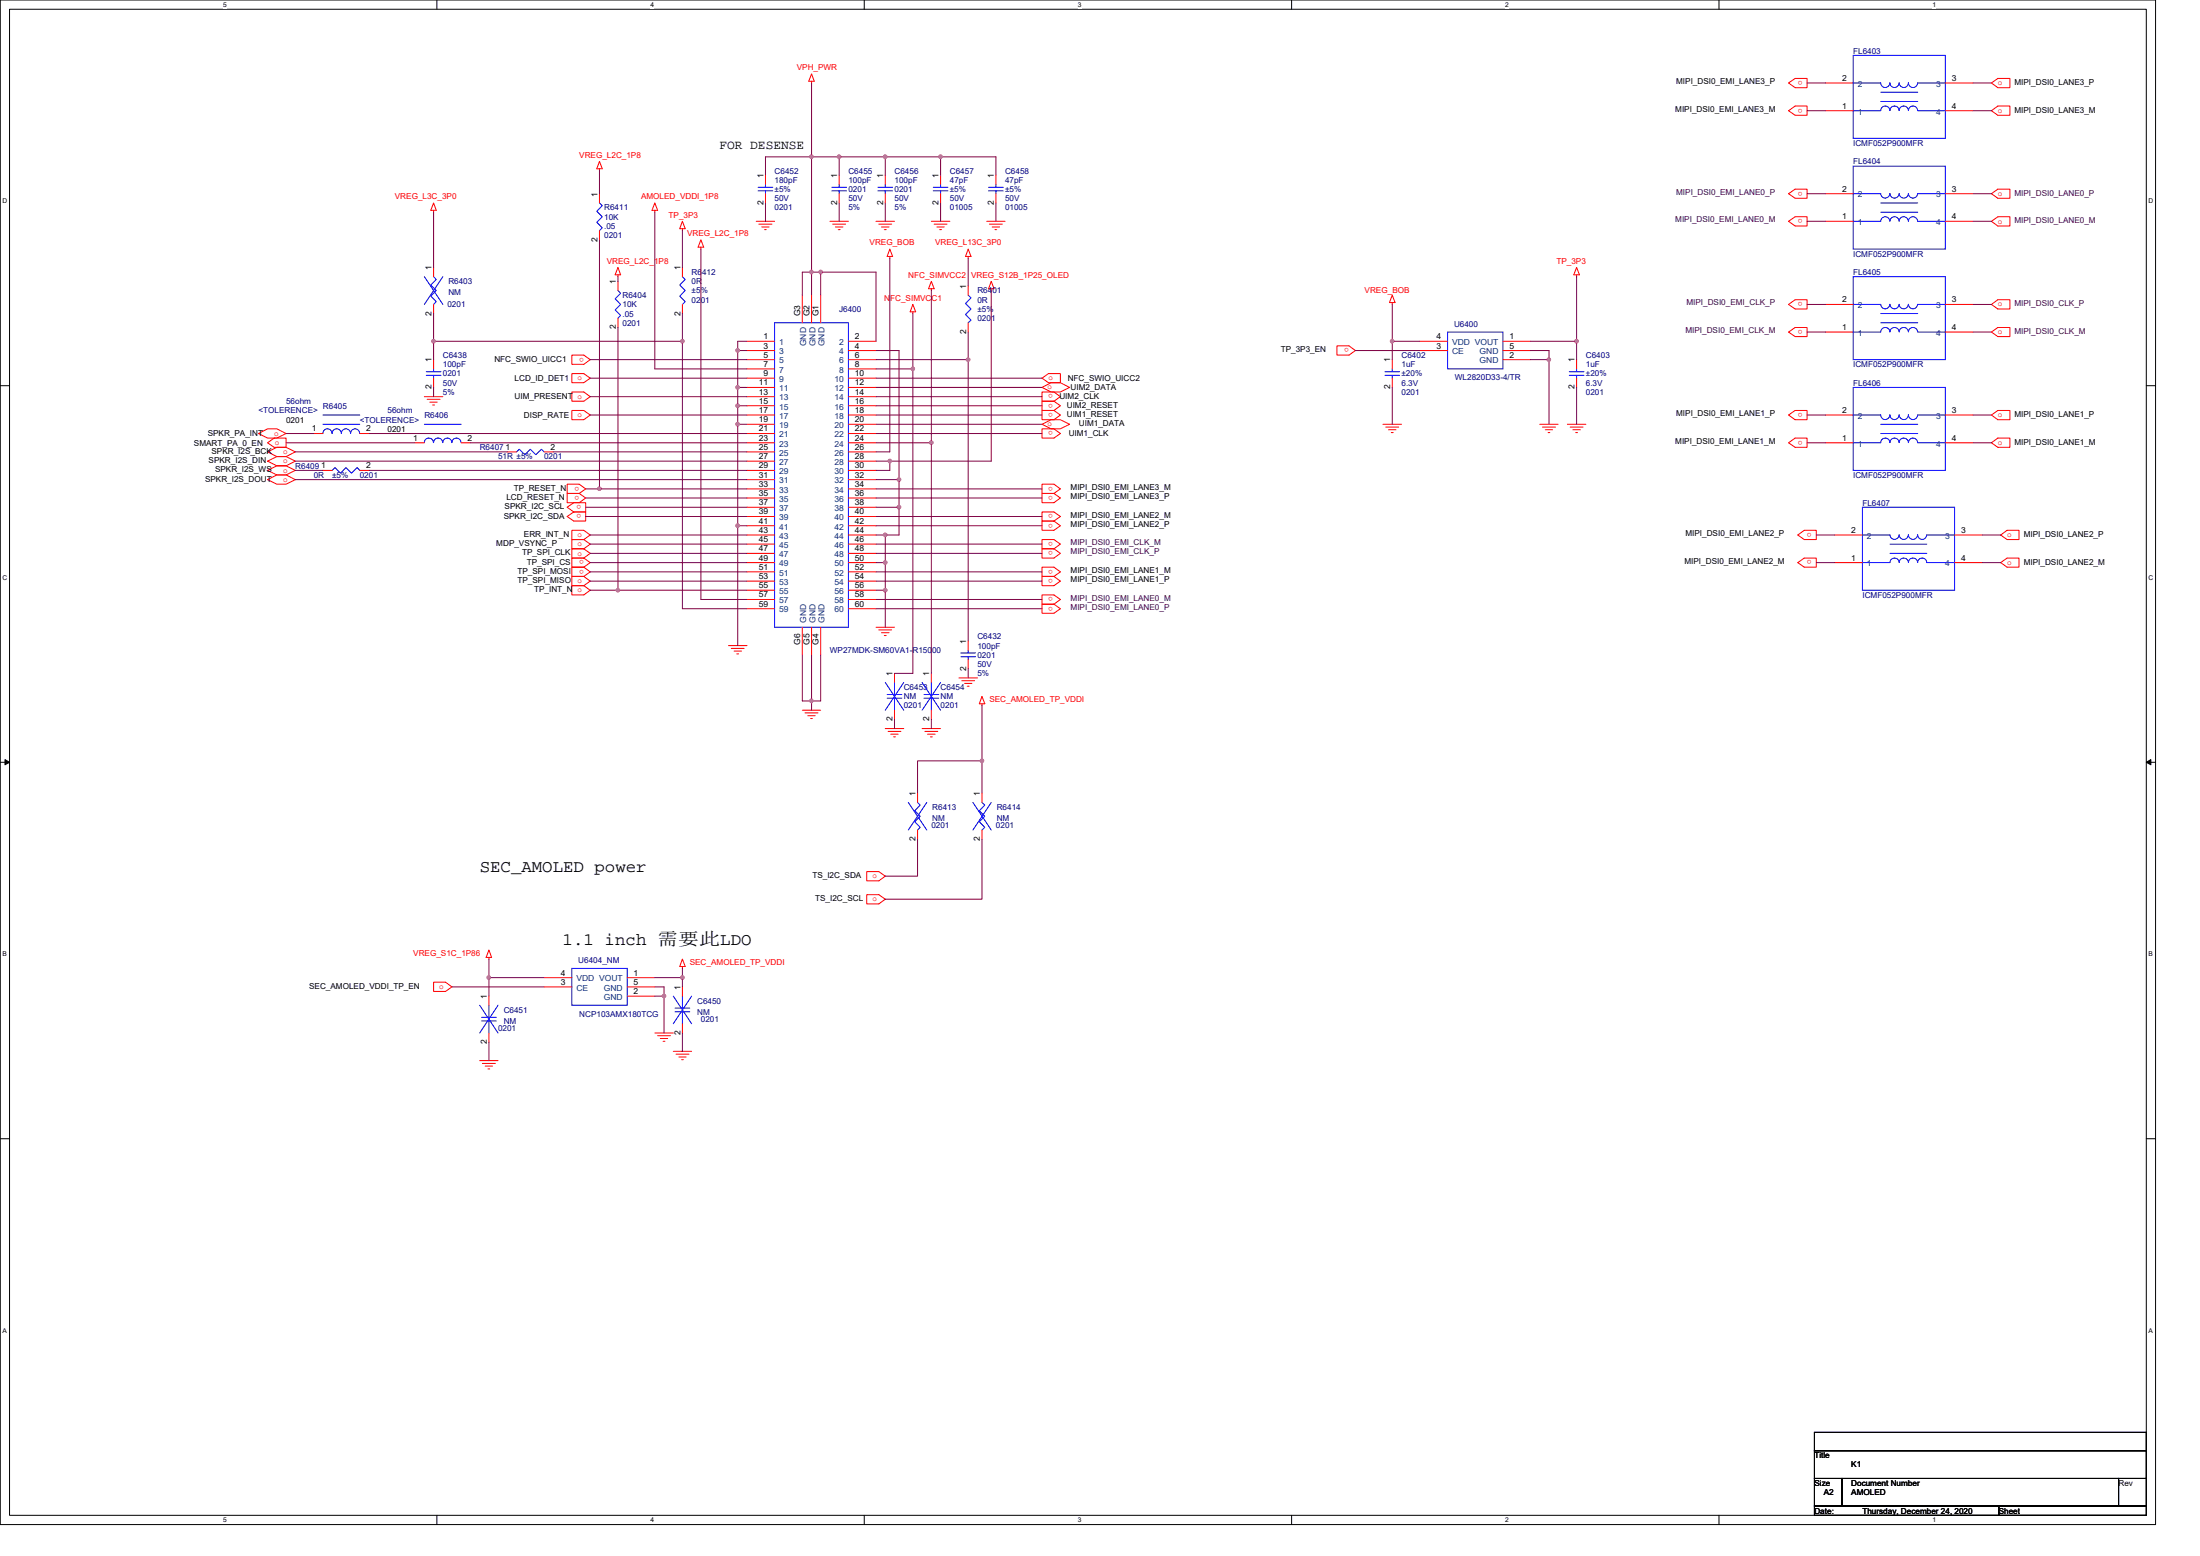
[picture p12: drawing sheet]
<svg xmlns="http://www.w3.org/2000/svg" width="297mm" height="210mm" viewBox="0 0 297 210" stroke-linecap="round" stroke-linejoin="round" font-family="sans-serif">
<path d="M0 0h291v205.7h-291zM1.3 1.2h288.5v203.3h-288.5z" fill="none" stroke="#000" stroke-width=".14"/>
<g fill="#fff">
<path d="M30.1 .1h.5v1h-.5z"/>
<path d="M30.1 204.6h.5v1h-.5z"/>
</g>
<path d="M59 0v1.2M59 204.5v1.2" fill="none" stroke="#000" stroke-width=".14"/>
<g fill="#fff">
<path d="M87.8 .1h.5v1h-.5z"/>
<path d="M87.8 204.6h.5v1h-.5z"/>
</g>
<path d="M116.7 0v1.2M116.7 204.5v1.2" fill="none" stroke="#000" stroke-width=".14"/>
<g fill="#fff">
<path d="M145.5 .1h.5v1h-.5z"/>
<path d="M145.5 204.6h.5v1h-.5z"/>
</g>
<path d="M174.4 0v1.2M174.4 204.5v1.2" fill="none" stroke="#000" stroke-width=".14"/>
<g fill="#fff">
<path d="M203.2 .1h.5v1h-.5z"/>
<path d="M203.2 204.6h.5v1h-.5z"/>
</g>
<path d="M232.1 0v1.2M232.1 204.5v1.2" fill="none" stroke="#000" stroke-width=".14"/>
<g fill="#fff">
<path d="M260.9 .1h.5v1h-.5z"/>
<path d="M260.9 204.6h.5v1h-.5z"/>
<path d="M.4 26.6h.6v1h-.6z"/>
<path d="M290.1 26.6h.6v1h-.6z"/>
<path d="M.4 77.4h.6v1h-.6z"/>
<path d="M290.1 77.4h.6v1h-.6z"/>
</g>
<path d="M0 52h1.3M289.8 52h1.2" fill="none" stroke="#000" stroke-width=".14"/>
<g fill="#fff">
<path d="M.4 128.3h.5v1h-.5z"/>
<path d="M290.1 128.3h.6v1h-.6z"/>
</g>
<path d="M0 102.9h1.3M289.8 102.9h1.2" fill="none" stroke="#000" stroke-width=".14"/>
<path d="M.7 102.5l.6 .4-.6 .3zM289.8 102.9l.6-.4v.7z" fill="#000" stroke="#000" stroke-width=".14"/>
<g fill="#fff">
<path d="M.4 179.1h.5v1h-.5z"/>
<path d="M290.1 179.1h.6v1h-.6z"/>
</g>
<path d="M0 153.7h1.3M289.8 153.7h1.2M245 199.5h3.7v3.7h-3.7zM245 193.3h44.8v2.5h-44.8zM245 195.8h44.8v3.7h-44.8zM248.7 199.5h37.3v3.7h-37.3zM286 199.5h3.8v3.7h-3.8zM245 203.2h24.9v1.3h-24.9zM269.9 203.2h19.9v1.3h-19.9z" fill="none" stroke="#000" stroke-width=".14"/>
<g fill="none" stroke="#f00" stroke-width=".14">
<path d="M109.6 11v.2M109.6 10l.3 1h-.7zM241.5 11.2l.9-.6h1.6v1.2h-1.6zM241.5 14.9l.9-.6h1.6v1.3h-1.6zM246.5 14.9h3.7M246.5 11.2h3.7M262.7 11.2h3.7M262.7 14.9h3.7M268.9 14.9l.8-.6h1.7v1.3h-1.7zM268.9 11.2l.8-.6h1.7v1.2h-1.7zM58.5 27.4l.4 1h-.7zM58.5 28.4v.2"/>
<path d="M58.5 36.1v1.2M80.9 22.8v.2M80.9 26.1v1.3M80.9 31.1v1.3M80.9 21.8l.4 1h-.7zM83.4 37.1v.2M83.4 38v1.2M83.4 36.1l.4 1h-.7zM88.4 28.4v.2M88.4 27.4l.4 1h-.8zM92.1 30.9v.2M92.1 36.1v1.2"/>
<path d="M92.1 29.9l.4 1h-.7zM94.6 32.4l.4 1h-.7zM94.6 33.4v.2M102.1 29.9h2.5M102.5 30.2h1.7M102.8 30.6h1M103.2 31h.3M103.4 23.6v1.3M103.4 26.1v1.3M108.3 39.8v3.8M109.6 39.8v3.8M110.8 39.8v3.8"/>
<path d="M112.1 29.9h2.5M112.4 30.2h1.8M112.8 30.6h1M113.2 31h.2M113.3 23.6v1.3M113.3 26.1v1.3M118.3 29.9h2.5M118.7 30.2h1.7M119 30.6h1M119.4 31h.3M119.5 23.6v1.3M119.5 26.1v1.3"/>
<path d="M120.1 34.6v.3M120.1 33.6l.4 1h-.7zM125.7 39v.2M125.7 29.9h2.5M125.7 38l.4 1h-.7zM126.1 30.2h1.8M126.5 30.6h1M126.9 31h.2M127 23.6v1.3M127 26.1v1.3M130.7 34.6v.3M130.7 38.6v1.2"/>
<path d="M130.7 33.6l.4 1h-.7zM133.2 29.9h2.5M133.6 30.2h1.7M133.8 38l.4 1h-.7zM133.8 39v.2M134 30.6h1M134.3 31h.3M134.5 23.6v1.3M134.5 26.1v1.3M188 39.8l.4 1h-.8zM212.9 37.1v.2M212.9 36.1l.4 1h-.8z"/>
<path d="M241.5 29.9l.9-.6h1.6v1.2h-1.6zM241.5 26.1l.9-.6h1.6v1.3h-1.6zM246.5 29.9h3.7M246.5 26.1h3.7M262.7 26.1h3.7M262.7 29.9h3.7M268.9 29.9l.8-.6h1.7v1.2h-1.7zM268.9 26.1l.8-.6h1.7v1.3h-1.7zM34.9 58.5l1.2-.6h1.3l1.2 .6-1.2 .6h-1.3zM36.1 59.8l.9-.7h1.6v1.3h-1.6zM42.4 58.5h1.2M48.6 58.5h1.2"/>
<path d="M56 59.8h1.3M57.3 53.5h2.5M57.7 53.9h1.7M58 54.3h1M58.4 54.7h.3M58.5 41.1v1.2M58.5 48.5v1.3M58.5 51v1.3M62.3 59.8h1.2M77.2 47.9h1.6l.9 .6-.9 .7h-1.6zM77.2 50.4h1.6l.9 .6-.9 .6h-1.6zM77.2 52.9h1.6l.9 .6-.9 .6h-1.6z"/>
<path d="M77.2 55.4h1.6l.9 .6-.9 .6h-1.6zM83.4 42.9v1.3M92.1 41.1v1.2M100.9 46.1h3.7M100.9 47.3h3.7M100.9 48.5h3.7M100.9 49.8h3.7M100.9 51h3.7M100.9 52.3h3.7M100.9 53.5h3.7M100.9 54.8h3.7M100.9 56h3.7"/>
<path d="M100.9 57.3h3.7M100.9 58.5h3.7M100.9 59.8h3.7M114.6 46.1h3.7M114.6 47.3h3.7M114.6 48.5h3.7M114.6 49.8h3.7M114.6 51h3.7M114.6 52.3h3.7M114.6 53.5h3.7M114.6 54.8h3.7M114.6 56h3.7"/>
<path d="M114.6 57.3h3.7M114.6 58.5h3.7M114.6 59.8h3.7M123.3 42.1v.2M123.3 41.1l.3 1h-.7zM130.7 43.6v1.2M140.7 52.3l1.2-.7h1.3l1.2 .7-1.2 .6h-1.3zM140.7 57.3l1.2-.7h1.3l1.2 .7-1.2 .6h-1.3zM140.7 52.9h1.6l.9 .6-.9 .6h-1.6zM140.7 55.4h1.6l.9 .6-.9 .6h-1.6zM140.7 57.9h1.6l.9 .6-.9 .6h-1.6zM140.7 51l.9-.6h1.6v1.2h-1.6z"/>
<path d="M142.3 54.1l.9 .7-.9 .6M142.3 54.1h-1.6v1.3h1.6M180.5 46.7h1.6l.9 .6-.9 .6h-1.6zM186.7 57.3h2.5M187.1 57.6h1.7M187.5 58h1M187.9 58.4h.2M188 40.8v.3M188 48.5v1.3M188 51v1.3M191.7 47.3h3.7M191.7 46.1h3.7"/>
<path d="M202.9 46.1h3.7M202.9 48.5h3.7M202.9 47.3h3.7M207.9 57.3h2.5M208.3 57.6h1.7M208.6 58h1M209 58.4h.3M211.6 57.3h2.5M212 57.6h1.7M212.4 58h1M212.7 58.4h.3M212.9 48.5v1.3"/>
<path d="M212.9 51v1.3M241.5 41.1l.9-.7h1.6v1.3h-1.6zM241.5 44.8l.9-.6h1.6v1.2h-1.6zM241.5 56l.9-.6h1.6v1.2h-1.6zM241.5 59.8l.9-.7h1.6v1.3h-1.6zM246.5 44.8h3.7M246.5 41.1h3.7M246.5 59.8h3.7M246.5 56h3.7M262.7 41.1h3.7M262.7 44.8h3.7M262.7 56h3.7"/>
<path d="M262.7 59.8h3.7M268.9 41.1l.8-.7h1.7v1.3h-1.7zM268.9 44.8l.8-.6h1.7v1.2h-1.7zM268.9 56l.8-.6h1.7v1.2h-1.7zM268.9 59.8l.8-.7h1.7v1.3h-1.7zM36.1 61l1.3-.6h1.2l1.3 .6-1.3 .6h-1.2zM36.1 62.2l1.3-.6h1.2l1.3 .6-1.3 .7h-1.2zM36.1 63.5l1.3-.6h1.2l1.3 .6-1.3 .6h-1.2zM36.1 64.7l1.3-.6h1.2l1.3 .6-1.3 .6h-1.2zM43.6 63.5h1.2M48.6 63.5h1.2M68.5 61h1.2"/>
<path d="M73.5 61h1.2M76.6 66.6h1.6l.9 .6-.9 .6h-1.6zM76.6 65.3h1.6l.9 .7-.9 .6h-1.6zM76.6 68.5l.9-.7h1.6v1.3h-1.6zM76.6 69.7l.9-.6h1.6v1.2h-1.6zM77.2 71.6h1.6l.9 .6-.9 .6h-1.6zM77.2 79h1.6l.9 .7-.9 .6h-1.6zM78.8 72.8h-1.6v1.3h1.6M78.8 74.1h-1.6v1.2h1.6M78.8 75.3h-1.6v1.2h1.6M78.8 76.5h-1.6v1.3h1.6M78.8 77.8h-1.6v1.2h1.6"/>
<path d="M78.8 72.8l.9 .6-.9 .7M78.8 74.1l.9 .6-.9 .6M78.8 75.3l.9 .6-.9 .6M78.8 76.5l.9 .7-.9 .6M78.8 77.8l.9 .6-.9 .6M100.9 61h3.7M100.9 62.2h3.7M100.9 63.5h3.7M100.9 64.7h3.7M100.9 66h3.7M100.9 67.2h3.7M100.9 68.5h3.7"/>
<path d="M100.9 69.7h3.7M100.9 71h3.7M100.9 72.2h3.7M100.9 73.4h3.7M100.9 74.7h3.7M100.9 75.9h3.7M100.9 77.2h3.7M100.9 78.4h3.7M100.9 79.7h3.7M114.6 61h3.7M114.6 62.2h3.7M114.6 63.5h3.7"/>
<path d="M114.6 64.7h3.7M114.6 66h3.7M114.6 67.2h3.7M114.6 68.5h3.7M114.6 69.7h3.7M114.6 71h3.7M114.6 72.2h3.7M114.6 73.4h3.7M114.6 74.7h3.7M114.6 75.9h3.7M114.6 77.2h3.7M114.6 78.4h3.7"/>
<path d="M114.6 79.7h3.7M140.7 66.6h1.6l.9 .6-.9 .6h-1.6zM140.7 65.3h1.6l.9 .7-.9 .6h-1.6zM140.7 74.1h1.6l.9 .6-.9 .6h-1.6zM140.7 72.8h1.6l.9 .6-.9 .7h-1.6zM140.7 77.8h1.6l.9 .6-.9 .6h-1.6zM140.7 76.5h1.6l.9 .7-.9 .6h-1.6zM140.7 70.3h1.6l.9 .7-.9 .6h-1.6zM140.7 69.1h1.6l.9 .6-.9 .6h-1.6zM242.7 75.9l.9-.6h1.6v1.2h-1.6zM242.7 72.2l.9-.6h1.6v1.2h-1.6zM247.7 75.9h3.8"/>
<path d="M247.7 72.2h3.8M263.9 72.2h3.7M263.9 75.9h3.7M270.1 75.9l.9-.6h1.6v1.2h-1.6zM270.1 72.2l.9-.6h1.6v1.2h-1.6zM98.4 87.1h2.5M98.7 87.5h1.8M99.1 87.9h1M99.5 88.2h.2M100.9 80.9h3.7M100.9 82.1h3.7M108.3 95.8h2.5"/>
<path d="M108.3 84.6v3.8M108.7 96.2h1.7M109.1 96.6h1M109.4 97h.3M109.6 84.6v3.8M110.8 84.6v3.8M114.6 80.9h3.7M114.6 82.1h3.7M118.3 84.6h2.5M118.7 85h1.7M119 85.4h1M119.4 85.8h.3"/>
<path d="M119.5 98.3h2.5M119.9 98.7h1.7M120.3 99.1h1M120.6 99.4h.3M120.8 90.9v1.2M120.8 95.8v1.3M124.5 98.3h2.5M124.9 98.7h1.7M125.2 99.1h1.1M125.6 99.4h.3M125.7 90.9v1.2M125.7 95.8v1.3"/>
<path d="M129.5 91.5h2.5M129.9 91.9h1.7M130.2 92.2h1M130.6 92.6h.2M130.7 86.5v1.3M130.7 89v1.2M132.6 95v.2M132.6 94l.4 1h-.8zM140.7 81.5h1.6l.9 .6-.9 .7h-1.6zM140.7 80.3h1.6l.9 .6-.9 .6h-1.6zM117 117.6h1.7l.8 .6-.8 .7h-1.7zM123.9 107v1.3"/>
<path d="M123.9 112v1.3M132.6 107v1.3M132.6 112v1.3M58.5 132.5h1.7l.8 .7-.8 .6h-1.7zM66 129.2v.2M66 134.4v1.3M66 139.4v1.3M66 128.2l.4 1h-.8zM73.5 133.2h3.7M73.5 131.9h3.7M84.7 131.9h3.7M84.7 134.4h3.7"/>
<path d="M84.7 133.2h3.7M88.4 139.4h2.5M88.8 139.8h1.7M92.1 130.4v.3M92.1 133.2v1.2M92.1 138.2v1.2M92.1 129.4l.4 1h-.7zM117 120.7h1.7l.8 .6-.8 .7h-1.7zM64.8 143.1h2.4M65.1 143.5h1.8M65.5 143.9h1M65.9 144.3h.2"/>
<path d="M89.2 140.1h.9M89.5 140.5h.3M90.9 141.9h2.5M91.3 142.3h1.7M91.6 142.6h1M92 143h.3"/>
</g>
<g fill="none" stroke="#00f" stroke-width=".14">
<path d="M250.2 11.2h3.7M250.2 14.9h3.7M250.2 7.5h12.5v11.2h-12.5zM253.9 12.4h5M253.9 13.7h5M255.2 14.9a.61 .61 0 0 0-.7-.6 .61 .61 0 0 0-.6 .6M255.2 11.2a.61 .61 0 0 1-.7 .6 .61 .61 0 0 1-.6-.6M256.4 14.9a.61 .61 0 0 0-.6-.6 .61 .61 0 0 0-.6 .6M256.4 11.2a.61 .61 0 0 1-.6 .6 .61 .61 0 0 1-.6-.6M256.4 11.2a.61 .61 0 0 0 .6 .6 .61 .61 0 0 0 .7-.6M257.7 14.9a.61 .61 0 0 0-.7-.6 .61 .61 0 0 0-.6 .6M258.9 14.9a.61 .61 0 0 0-.6-.6 .61 .61 0 0 0-.6 .6"/>
<path d="M258.9 11.2a.61 .61 0 0 1-.6 .6 .61 .61 0 0 1-.6-.6M258.9 11.2h3.8M258.9 14.9h3.8M57.3 37.3l2.5 3.8M58.5 37.3l.4 .4-.7 .8 .7 .7-.7 .8 .7 .7-.4 .4M59.8 37.3l-2.5 3.8M80.9 27.4l.4 .3-.7 .8 .7 .8-.7 .7 .7 .8-.4 .3M83.4 39.2l.4 .4-.7 .7 .7 .8-.7 .7 .7 .8-.4 .3M92.1 37.3l.4 .4-.7 .8 .7 .7-.7 .8 .7 .7-.4 .4M102.4 25.3h1.9M102.4 25.8h1.9M103.4 24.9v.4"/>
<path d="M103.4 25.8v.3M112.3 25.3h2M112.3 25.8h2M113.3 24.9v.4M113.3 25.8v.3M118.5 25.3h2M118.5 25.8h2M119.5 24.9v.4M119.5 25.8v.3M126 25.3h2M126 25.8h2M127 24.9v.4"/>
<path d="M127 25.8v.3M130.7 39.8l.4 .4-.7 .8 .7 .7-.7 .7 .7 .8-.4 .4M133.5 25.3h2M133.5 25.8h2M134.5 24.9v.4M134.5 25.8v.3M250.2 29.9h3.7M250.2 22.4h12.5v11.2h-12.5zM250.2 37.3h12.5v11.2h-12.5zM253.9 27.4h5M253.9 28.6h5M253.9 29.8a.61 .61 0 0 1 .6-.5 .61 .61 0 0 1 .7 .5"/>
<path d="M255.2 26.1a.61 .61 0 0 1-.7 .6 .61 .61 0 0 1-.6-.6h-3.7M255.2 29.8a.61 .61 0 0 1 .6-.5 .61 .61 0 0 1 .6 .5M256.4 26.1a.61 .61 0 0 1-.6 .6 .61 .61 0 0 1-.6-.6M256.4 29.8a.61 .61 0 0 1 .6-.5 .61 .61 0 0 1 .7 .5M256.4 26.1a.61 .61 0 0 0 .6 .6 .61 .61 0 0 0 .7-.6M257.7 29.8a.61 .61 0 0 1 .6-.5 .61 .61 0 0 1 .6 .5M258.9 26.1a.61 .61 0 0 1-.6 .6 .61 .61 0 0 1-.6-.6M258.9 26.1h3.8M258.9 29.9h3.8M43.6 58.5a.61 .61 0 0 1 .6-.6 .61 .61 0 0 1 .6 .6M43.6 57.3h5M43.6 56h5"/>
<path d="M44.8 58.5a.61 .61 0 0 1 .7-.6 .61 .61 0 0 1 .6 .6M46.1 58.5a.61 .61 0 0 1 .6-.6 .61 .61 0 0 1 .6 .6M47.3 58.5a.6 .6 0 0 1 .6-.6 .6 .6 0 0 1 .7 .6M57.3 58.5h5M57.3 57.3h5M57.3 59.7a.61 .61 0 0 1 .6-.6 .61 .61 0 0 1 .6 .6 .62 .62 0 0 1 .6-.6 .62 .62 0 0 1 .7 .6 .61 .61 0 0 1 .6-.6 .61 .61 0 0 1 .6 .6M57.5 50.2h2M57.5 50.7h2M58.5 49.8v.4M58.5 50.7v.3M61 59.7a.61 .61 0 0 1 .6-.6 .61 .61 0 0 1 .6 .6M104.6 43.6h10v41h-10z"/>
<path d="M187 50.2h2M187 50.7h2M188 49.8v.4M188 50.7v.3M195.4 44.8h7.5v5h-7.5zM211.9 50.2h2M211.9 50.7h2M212.9 49.8v.4M212.9 50.7v.3M250.2 44.8h3.7M250.2 52.3h12.5v11.2h-12.5zM253.9 42.3h5"/>
<path d="M253.9 43.6h5M253.9 57.3h5M253.9 58.5h5M253.9 44.8a.61 .61 0 0 1 .6-.6 .61 .61 0 0 1 .7 .6M255.2 59.7a.61 .61 0 0 0-.7-.6 .61 .61 0 0 0-.6 .6l-3.7 .1M255.2 41.1a.61 .61 0 0 1-.7 .6 .61 .61 0 0 1-.6-.6h-3.7M255.2 56a.61 .61 0 0 1-.7 .6 .61 .61 0 0 1-.6-.6h-3.7M255.2 44.8a.61 .61 0 0 1 .6-.6 .61 .61 0 0 1 .6 .6M255.2 59.7a.61 .61 0 0 1 .6-.6 .61 .61 0 0 1 .6 .6M255.2 56a.61 .61 0 0 0 .6 .6 .61 .61 0 0 0 .6-.6M256.4 41.1a.61 .61 0 0 1-.6 .6 .61 .61 0 0 1-.6-.6M256.4 44.8a.61 .61 0 0 1 .6-.6 .61 .61 0 0 1 .7 .6"/>
<path d="M256.4 59.7a.61 .61 0 0 1 .6-.6 .61 .61 0 0 1 .7 .6M256.4 41.1a.61 .61 0 0 0 .6 .6 .61 .61 0 0 0 .7-.6M256.4 56a.61 .61 0 0 0 .6 .6 .61 .61 0 0 0 .7-.6M257.7 44.8a.61 .61 0 0 1 .6-.6 .61 .61 0 0 1 .6 .6M257.7 59.7a.61 .61 0 0 1 .6-.6 .61 .61 0 0 1 .6 .6M257.7 56a.61 .61 0 0 0 .6 .6 .61 .61 0 0 0 .6-.6M258.9 41.1a.61 .61 0 0 1-.6 .6 .61 .61 0 0 1-.6-.6M258.9 41.1h3.8M258.9 44.8h3.8M258.9 56h3.8M258.9 59.8h3.8M44.8 63.5l.4-.4 .8 .8 .7-.8 .8 .8 .7-.8 .4 .4"/>
<path d="M69.7 61l.4-.4 .8 .8 .7-.8 .7 .8 .8-.8 .4 .4M251.5 72.2h3.7M251.5 68.5h12.4v11.2h-12.4zM255.2 73.4h5M255.2 74.7h5M256.4 75.9a.61 .61 0 0 0-.6-.6 .61 .61 0 0 0-.6 .6h-3.7M256.4 72.2a.61 .61 0 0 1-.6 .6 .61 .61 0 0 1-.6-.6M256.4 75.9a.61 .61 0 0 1 .6-.6 .61 .61 0 0 1 .7 .6M257.7 72.2a.61 .61 0 0 1-.7 .6 .61 .61 0 0 1-.6-.6M257.7 75.9a.61 .61 0 0 1 .6-.6 .61 .61 0 0 1 .6 .6M257.7 72.2a.61 .61 0 0 0 .6 .6 .61 .61 0 0 0 .6-.6M258.9 75.9a.6 .6 0 0 1 .6-.6 .6 .6 0 0 1 .6 .6h3.8"/>
<path d="M260.1 72.2a.6 .6 0 0 1-.6 .6 .6 .6 0 0 1-.6-.6M260.2 72.2h3.7M119.5 92.1l2.5 3.7M119.8 93.7h2M119.8 94.2h2M120.8 92.1v1.6M120.8 94.2v1.6M122 92.1l-2.5 3.7M124.5 92.1l2.5 3.7M124.8 93.7h1.9M124.8 94.2h1.9M125.7 92.1v1.6"/>
<path d="M125.7 94.2v1.6M127 92.1l-2.5 3.7M129.7 88.1h2M129.7 88.6h2M130.7 87.8v.3M130.7 88.6v.4M122.6 108.3l2.5 3.7M123.9 108.3l.3 .3-.7 .8 .7 .8-.7 .7 .7 .8-.3 .3M125.1 108.3l-2.5 3.7M131.4 108.3l2.4 3.7M132.6 108.3l.4 .3-.8 .8 .8 .8-.8 .7 .8 .8-.4 .3M133.8 108.3l-2.4 3.7"/>
<path d="M64.8 135.7l2.4 3.7M65 137.3h2M65 137.8h2M66 135.7v1.6M66 137.8v1.6M67.2 135.7l-2.4 3.7M77.2 130.7h7.5v5h-7.5zM90.9 134.4l2.5 3.8M91.1 136h2M91.1 136.5h2M92.1 134.4v1.6M92.1 136.5v1.7"/>
<path d="M93.4 134.4l-2.5 3.8"/>
</g>
<g fill="none" stroke="#800040" stroke-width=".14">
<path d="M109.6 11.2v10h-6.2v2.4M244 14.9h2.5M244 11.2h2.5M266.4 14.9h2.5M266.4 11.2h2.5M58.5 28.6v7.5M80.9 23v3.1M80.9 32.4v33.6M83.4 37.3v.7M88.4 28.6v21.2h12.5M92.1 31.1v5M94.6 33.6v47.3h6.3"/>
<path d="M103.4 27.4v2.5M109.6 36.7h-1.3v3.1M109.6 36.7v3.1M109.6 36.7h1.2M110.8 36.7h7.5v9.4M110.8 36.7v3.1M113.3 21.2v2.4M113.3 27.4v2.5M113.3 21.2h-3.7v15.5M113.3 21.2h6.2M119.5 21.2v2.4M119.5 21.2h7.5"/>
<path d="M119.5 27.4v2.5M120.1 34.9v26.1h-1.8M125.7 39.2v20.6M127 21.2h7.5v2.4M127 21.2v2.4M127 27.4v2.5M130.7 34.9v3.7M133.8 39.2v23h-13.7M134.5 27.4v2.5M212.9 37.3v8.8M244 26.1h2.5M244 29.9h2.5"/>
<path d="M266.4 26.1h2.5M266.4 29.9h2.5M38.6 59.8h17.4M38.6 58.5h3.8M49.8 58.5h51.1M58.5 46.1h33.6M58.5 42.3v3.8M58.5 46.1v2.4M58.5 52.3v1.2M63.5 59.8h37.4M79.7 48.5h21.2M79.7 51h21.2"/>
<path d="M79.7 53.5h21.2M79.7 56h21.2M83.4 44.2v35.5M92.1 42.3v39.8h8.8M99.6 47.3h1.3M99.6 52.3h1.3M99.6 54.8h1.3M99.6 57.3h1.3M99.6 47.3v5M99.6 52.3v2.5M99.6 54.8v2.5M99.6 57.3v13.7"/>
<path d="M100.9 46.1h-1.3v1.2M118.3 59.8h7.4M118.3 48.5h12.4M118.3 49.8h5M118.3 47.3h3.1v17.4M118.3 51h22.4M118.3 52.3h22.4M118.3 53.5h22.4M118.3 54.8h22.4M118.3 56h22.4M118.3 57.3h22.4M118.3 58.5h22.4"/>
<path d="M123.3 42.3v7.5M123.3 49.8v41.1h-2.5M125.7 59.8v31.1M130.7 44.8v3.7M130.7 48.5v38M183 47.3h8.7M188 46.1h3.7M188 46.1v2.4M188 41.1v5M188 52.3v5M206.6 46.1h6.3M206.6 47.3h2.5v1.2"/>
<path d="M206.6 48.5h2.5M209.1 48.5v8.8M212.9 52.3v5M212.9 46.1v2.4M244 59.8h2.5M244 56h2.5M244 41.1h2.5M244 44.8h2.5M266.4 59.8h2.5M266.4 56h2.5M266.4 44.8h2.5M266.4 41.1h2.5"/>
<path d="M39.9 62.2h61M39.9 64.7h61M39.9 61h28.6M39.9 63.5h3.7M49.8 63.5h51.1M74.7 61h26.2M79.1 68.5h21.8M79.1 69.7h21.8M79.1 67.2h21.8M79.1 66h1.8M79.7 79.7h3.7M79.7 72.2h21.2"/>
<path d="M79.7 73.4h21.2M79.7 74.7h21.2M79.7 75.9h21.2M79.7 77.2h21.2M79.7 78.4h21.2M80.9 66h20M83.4 79.7h17.5M99.6 71h1.3M99.6 71v16.1M118.3 62.2h1.8M118.3 64.7h3.1M118.3 68.5h3.1"/>
<path d="M118.3 66h22.4M118.3 67.2h22.4M118.3 69.7h22.4M118.3 71h22.4M118.3 73.4h22.4M118.3 74.7h22.4M118.3 77.2h22.4M118.3 78.4h22.4M118.3 72.2h1.2M118.3 75.9h1.2M118.3 79.7h1.2M119.5 72.2v3.7"/>
<path d="M119.5 75.9v3.8M119.5 79.7v4.9M120.1 62.2v1.3h-1.8M121.4 64.7v3.8M121.4 68.5v3.7h-1.9M245.2 72.2h2.5M245.2 75.9h2.5M267.6 72.2h2.5M267.6 75.9h2.5M108.3 88.4v6.2h1.3M109.6 88.4v6.2M109.6 94.6v1.2"/>
<path d="M110.8 88.4v6.2h-1.2M118.3 80.9h22.4M118.3 82.1h22.4M120.8 97.1v1.2M125.7 97.1v1.2M130.7 90.2v1.3M132.6 95.2v7.5h-8.7v4.3M123.9 113.3v4.9h-4.4M132.6 102.7v4.3M132.6 113.3v8h-13.1M61 133.2h12.5M66 129.4v2.5"/>
<path d="M66 131.9v2.5M66 131.9h7.5M88.4 131.9h3.7M88.4 133.2h1.3v1.2M88.4 134.4h1.3M89.7 134.4v5M92.1 130.7v1.2M92.1 131.9v1.3M92.1 139.4v2.5M66 140.7v2.4"/>
</g>
<g fill="#f0f" stroke="#f0f" stroke-width=".14">
<circle cx="209.1" cy="48.5" r=".23"/>
<circle cx="212.9" cy="46" r=".24"/>
<circle cx="188" cy="46" r=".24"/>
<circle cx="66" cy="131.9" r=".24"/>
<circle cx="92.1" cy="131.9" r=".24"/>
<circle cx="89.7" cy="134.4" r=".24"/>
<circle cx="110.8" cy="36.7" r=".24"/>
<circle cx="109.6" cy="36.7" r=".24"/>
<circle cx="125.7" cy="59.7" r=".24"/>
<circle cx="99.6" cy="47.3" r=".24"/>
<circle cx="121.4" cy="64.7" r=".24"/>
<circle cx="99.6" cy="54.8" r=".24"/>
<circle cx="99.6" cy="52.3" r=".24"/>
<circle cx="99.6" cy="57.2" r=".24"/>
<circle cx="121.4" cy="68.4" r=".24"/>
<circle cx="119.5" cy="72.2" r=".24"/>
<circle cx="119.5" cy="79.7" r=".24"/>
<circle cx="119.5" cy="75.9" r=".24"/>
<circle cx="109.6" cy="94.6" r=".24"/>
<circle cx="92.1" cy="46" r=".24"/>
<circle cx="58.5" cy="46" r=".24"/>
<circle cx="83.4" cy="79.7" r=".24"/>
<circle cx="80.9" cy="66" r=".24"/>
<circle cx="130.7" cy="48.5" r=".24"/>
<circle cx="132.6" cy="102.7" r=".24"/>
<circle cx="99.6" cy="70.9" r=".24"/>
<circle cx="120.1" cy="62.2" r=".24"/>
<circle cx="123.2" cy="49.8" r=".24"/>
<circle cx="109.6" cy="21.2" r=".24"/>
<circle cx="113.3" cy="21.2" r=".24"/>
<circle cx="119.5" cy="21.2" r=".24"/>
<circle cx="127" cy="21.2" r=".24"/>
</g>
<g font-size="2.3">
<text x="64.8" y="117.6">SEC_AMOLED power</text>
<text x="76" y="127.6">1.1 inch 需要此LDO</text>
</g>
<text font-size="1.7" x="97.1" y="20">FOR DESENSE</text>
<g font-size="1.1" fill="#f00">
<text x="107.6" y="9.5">VPH_PWR</text>
<text x="243.4" y="10.9" transform="rotate(180 243.4 10.9)">o</text>
<text x="269.7" y="11.5">o</text>
<text x="243.4" y="14.6" transform="rotate(180 243.4 14.6)">o</text>
<text x="269.7" y="15.2">o</text>
<text x="78.2" y="21.3">VREG_L2C_1P8</text>
<text x="53.3" y="26.9">VREG_L3C_3P0</text>
<text x="86.5" y="26.9">AMOLED_VDDI_1P8</text>
<text x="90.3" y="29.4">TP_3P3</text>
<text x="243.4" y="29.6" transform="rotate(180 243.4 29.6)">o</text>
<text x="243.4" y="25.8" transform="rotate(180 243.4 25.8)">o</text>
<text x="269.7" y="26.4">o</text>
<text x="81.9" y="35.6">VREG_L2C_1P8</text>
<text x="92.8" y="31.9">VREG_L2C_1P8</text>
<text x="117.4" y="33.1">VREG_BOB</text>
<text x="126.3" y="33.1">VREG_L13C_3P0</text>
<text x="210.1" y="35.6">TP_3P3</text>
<text x="269.7" y="30.2">o</text>
<text x="119.4" y="40.6">NFC_SIMVCC1</text>
<text x="122.6" y="37.5">NFC_SIMVCC2</text>
<text x="131.1" y="37.5">VREG_S12B_1P25_OLED</text>
<text x="184.3" y="39.6">VREG_BOB</text>
<text x="243.4" y="40.8" transform="rotate(180 243.4 40.8)">o</text>
<text x="269.7" y="41.4">o</text>
<text x="182.1" y="47" transform="rotate(180 182.1 47)">o</text>
<text x="243.4" y="44.5" transform="rotate(180 243.4 44.5)">o</text>
<text x="269.7" y="45.1">o</text>
<text x="78" y="51.3">o</text>
<text x="78.8" y="48.3" transform="rotate(180 78.8 48.3)">o</text>
<text x="141.4" y="52.6">o</text>
<text x="141.6" y="51.3">o</text>
<text x="142.2" y="53.2" transform="rotate(180 142.2 53.2)">o</text>
<text x="37" y="58.8">o</text>
<text x="78" y="56.3">o</text>
<text x="141.4" y="57.6">o</text>
<text x="142.2" y="54.5" transform="rotate(180 142.2 54.5)">o</text>
<text x="142.2" y="55.7" transform="rotate(180 142.2 55.7)">o</text>
<text x="142.2" y="58.2" transform="rotate(180 142.2 58.2)">o</text>
<text x="243.4" y="55.7" transform="rotate(180 243.4 55.7)">o</text>
<text x="243.4" y="59.5" transform="rotate(180 243.4 59.5)">o</text>
<text x="269.7" y="56.3">o</text>
<text x="37.1" y="60">o</text>
<text x="38.2" y="61.3">o</text>
<text x="38.2" y="62.5">o</text>
<text x="38.2" y="63.8">o</text>
<text x="38.2" y="65">o</text>
<text x="78.2" y="65.7" transform="rotate(180 78.2 65.7)">o</text>
<text x="142.2" y="65.7" transform="rotate(180 142.2 65.7)">o</text>
<text x="269.7" y="60">o</text>
<text x="78.2" y="66.9" transform="rotate(180 78.2 66.9)">o</text>
<text x="78.5" y="68.2" transform="rotate(180 78.5 68.2)">o</text>
<text x="78.5" y="69.4" transform="rotate(180 78.5 69.4)">o</text>
<text x="142.2" y="66.9" transform="rotate(180 142.2 66.9)">o</text>
<text x="142.2" y="70.7" transform="rotate(180 142.2 70.7)">o</text>
<text x="142.2" y="69.4" transform="rotate(180 142.2 69.4)">o</text>
<text x="244.6" y="71.9" transform="rotate(180 244.6 71.9)">o</text>
<text x="78" y="72.5">o</text>
<text x="78" y="73.7">o</text>
<text x="78" y="75">o</text>
<text x="78.8" y="75.6" transform="rotate(180 78.8 75.6)">o</text>
<text x="78.8" y="76.9" transform="rotate(180 78.8 76.9)">o</text>
<text x="142.2" y="74.4" transform="rotate(180 142.2 74.4)">o</text>
<text x="142.2" y="73.2" transform="rotate(180 142.2 73.2)">o</text>
<text x="142.2" y="76.9" transform="rotate(180 142.2 76.9)">o</text>
<text x="244.6" y="75.6" transform="rotate(180 244.6 75.6)">o</text>
<text x="271" y="76.2">o</text>
<text x="271" y="72.5">o</text>
<text x="78" y="78.7">o</text>
<text x="142.2" y="81.9" transform="rotate(180 142.2 81.9)">o</text>
<text x="142.2" y="80.6" transform="rotate(180 142.2 80.6)">o</text>
<text x="142.2" y="78.1" transform="rotate(180 142.2 78.1)">o</text>
<text x="133.6" y="94.7">SEC_AMOLED_TP_VDDI</text>
<text x="117.8" y="118.5">o</text>
<text x="117.8" y="121.6">o</text>
<text x="55.8" y="129">VREG_S1C_1P86</text>
<text x="93.1" y="130.2">SEC_AMOLED_TP_VDDI</text>
<text x="59.3" y="133.5">o</text>
</g>
<g font-size="1.1">
<text x="226.3" y="11.3">MIPI_DSI0_EMI_LANE3_P</text>
<text x="248.7" y="10.9">2</text>
<text x="263.5" y="10.9">3</text>
<text x="272" y="11.5">MIPI_DSI0_LANE3_P</text>
<text x="226.2" y="15.1">MIPI_DSI0_EMI_LANE3_M</text>
<text x="248.7" y="14.7">1</text>
<text x="263.5" y="14.7">4</text>
<text x="272" y="15.2">MIPI_DSI0_LANE3_M</text>
<text x="80.7" y="26.5" transform="rotate(-90 80.7 26.5)">1</text>
<text x="103.1" y="27.6" transform="rotate(-90 103.1 27.6)">2</text>
<text x="103.1" y="24" transform="rotate(-90 103.1 24)">1</text>
<text x="113" y="27.6" transform="rotate(-90 113 27.6)">2</text>
<text x="113" y="24" transform="rotate(-90 113 24)">1</text>
<text x="119.2" y="27.6" transform="rotate(-90 119.2 27.6)">2</text>
<text x="119.2" y="24" transform="rotate(-90 119.2 24)">1</text>
<text x="126.7" y="27.6" transform="rotate(-90 126.7 27.6)">2</text>
<text x="126.7" y="24" transform="rotate(-90 126.7 24)">1</text>
<text x="134.2" y="27.6" transform="rotate(-90 134.2 27.6)">2</text>
<text x="134.2" y="24" transform="rotate(-90 134.2 24)">1</text>
<text x="248.7" y="29.6">1</text>
<text x="248.7" y="25.9">2</text>
<text x="263.5" y="25.9">3</text>
<text x="263.5" y="29.6">4</text>
<text x="80.7" y="32.6" transform="rotate(-90 80.7 32.6)">2</text>
<text x="58.3" y="36.5" transform="rotate(-90 58.3 36.5)">1</text>
<text x="83.2" y="38.3" transform="rotate(-90 83.2 38.3)">1</text>
<text x="91.9" y="36.5" transform="rotate(-90 91.9 36.5)">1</text>
<text x="130.4" y="39" transform="rotate(-90 130.4 39)">1</text>
<text x="248.7" y="40.8">2</text>
<text x="263.5" y="40.8">3</text>
<text x="58.3" y="42.6" transform="rotate(-90 58.3 42.6)">2</text>
<text x="83.2" y="44.5" transform="rotate(-90 83.2 44.5)">2</text>
<text x="91.9" y="42.6" transform="rotate(-90 91.9 42.6)">2</text>
<text x="103.1" y="45.8">1</text>
<text x="103.1" y="47">3</text>
<text x="108.1" y="42.7" transform="rotate(-90 108.1 42.7)">G3</text>
<text x="109.3" y="42.7" transform="rotate(-90 109.3 42.7)">G2</text>
<text x="110.5" y="42.7" transform="rotate(-90 110.5 42.7)">G1</text>
<text x="115.4" y="45.8">2</text>
<text x="115.4" y="47">4</text>
<text x="130.4" y="45.1" transform="rotate(-90 130.4 45.1)">2</text>
<text x="172.9" y="47.6">TP_3P3_EN</text>
<text x="193.9" y="47">3</text>
<text x="193.9" y="45.8">4</text>
<text x="203.8" y="45.8">1</text>
<text x="203.8" y="47">5</text>
<text x="248.7" y="44.5">1</text>
<text x="263.5" y="44.5">4</text>
<text x="58.3" y="52.5" transform="rotate(-90 58.3 52.5)">2</text>
<text x="58.3" y="48.9" transform="rotate(-90 58.3 48.9)">1</text>
<text x="66.8" y="48.8">NFC_SWIO_UICC1</text>
<text x="69.5" y="51.4">LCD_ID_DET1</text>
<text x="69.5" y="53.9">UIM_PRESENT o</text>
<text x="102.4" y="52">11</text>
<text x="102.4" y="53.3">13</text>
<text x="103.1" y="48.3">5</text>
<text x="103.1" y="49.5">7</text>
<text x="103.1" y="50.8">9</text>
<text x="115.4" y="48.3">6</text>
<text x="115.4" y="49.5">8</text>
<text x="115.4" y="50.8">10</text>
<text x="115.4" y="52">12</text>
<text x="115.4" y="53.3">14</text>
<text x="143" y="53.8">UIM2_CLK</text>
<text x="144.2" y="51.4">NFC_SWIO_UICC2</text>
<text x="144.5" y="52.7">UIM2_DATA</text>
<text x="187.7" y="52.5" transform="rotate(-90 187.7 52.5)">2</text>
<text x="187.7" y="48.9" transform="rotate(-90 187.7 48.9)">1</text>
<text x="203.8" y="48.3">2</text>
<text x="212.6" y="52.5" transform="rotate(-90 212.6 52.5)">2</text>
<text x="212.6" y="48.9" transform="rotate(-90 212.6 48.9)">1</text>
<text x="28" y="58.8">SPKR_PA_INT</text>
<text x="38.6" y="57">0201</text>
<text x="42.1" y="58.2">1</text>
<text x="49.4" y="58.2">2</text>
<text x="52.3" y="58.3">0201</text>
<text x="55.8" y="59.5">1</text>
<text x="63.1" y="59.5">2</text>
<text x="70.7" y="56.4">DISP_RATE</text>
<text x="102.4" y="54.5">15</text>
<text x="102.4" y="55.7">17</text>
<text x="102.4" y="57">19</text>
<text x="102.4" y="58.2">21</text>
<text x="102.4" y="59.5">23</text>
<text x="115.4" y="54.5">16</text>
<text x="115.4" y="55.7">18</text>
<text x="115.4" y="57">20</text>
<text x="115.4" y="58.2">22</text>
<text x="115.4" y="59.5">24</text>
<text x="144" y="55">UIM2_RESET</text>
<text x="144" y="56.3">UIM1_RESET</text>
<text x="144.3" y="58.8">UIM1_CLK</text>
<text x="145.7" y="57.5">UIM1_DATA</text>
<text x="226.2" y="59.9">MIPI_DSI0_EMI_LANE1_M</text>
<text x="226.3" y="56.2">MIPI_DSI0_EMI_LANE1_P</text>
<text x="248.7" y="59.5">1</text>
<text x="248.7" y="55.7">2</text>
<text x="263.5" y="55.7">3</text>
<text x="263.5" y="59.5">4</text>
<text x="272" y="56.3">MIPI_DSI0_LANE1_P</text>
<text x="26.2" y="60.1">SMART_PA_0_EN</text>
<text x="27.7" y="65">SPKR_I2S_DOUT</text>
<text x="28.2" y="62.5">SPKR_I2S_DIN</text>
<text x="28.6" y="61.3">SPKR_I2S_BCK</text>
<text x="29" y="63.8">SPKR_I2S_WS</text>
<text x="43.3" y="63.2">1</text>
<text x="49.4" y="63.2">2</text>
<text x="68.2" y="60.7">1</text>
<text x="74.3" y="60.7">2</text>
<text x="102.4" y="60.7">25</text>
<text x="102.4" y="62">27</text>
<text x="102.4" y="63.2">29</text>
<text x="102.4" y="64.5">31</text>
<text x="102.4" y="65.7">33</text>
<text x="115.4" y="60.7">26</text>
<text x="115.4" y="62">28</text>
<text x="115.4" y="63.2">30</text>
<text x="115.4" y="64.5">32</text>
<text x="115.4" y="65.7">34</text>
<text x="272" y="60">MIPI_DSI0_LANE1_M</text>
<text x="68" y="70">SPKR_I2C_SDA</text>
<text x="68.1" y="68.7">SPKR_I2C_SCL</text>
<text x="68.4" y="67.5">LCD_RESET_N</text>
<text x="69.4" y="66.2">TP_RESET_N</text>
<text x="102.4" y="66.9">35</text>
<text x="102.4" y="68.2">37</text>
<text x="102.4" y="69.4">39</text>
<text x="102.4" y="70.7">41</text>
<text x="102.4" y="71.9">43</text>
<text x="115.4" y="66.9">36</text>
<text x="115.4" y="68.2">38</text>
<text x="115.4" y="69.4">40</text>
<text x="115.4" y="70.7">42</text>
<text x="115.4" y="71.9">44</text>
<text x="144.5" y="67.4">MIPI_DSI0_EMI_LANE3_P</text>
<text x="144.5" y="66.1">MIPI_DSI0_EMI_LANE3_M</text>
<text x="144.5" y="71.1">MIPI_DSI0_EMI_LANE2_P</text>
<text x="144.5" y="69.8">MIPI_DSI0_EMI_LANE2_M</text>
<text x="250" y="71.9">2</text>
<text x="264.8" y="71.9">3</text>
<text x="67" y="73.7">MDP_VSYNC_P</text>
<text x="69.9" y="77.4">TP_SPI_MOSI</text>
<text x="70.5" y="75">TP_SPI_CLK</text>
<text x="70.7" y="72.5">ERR_INT_N</text>
<text x="71.1" y="76.2">TP_SPI_CS</text>
<text x="102.4" y="73.2">45</text>
<text x="102.4" y="74.4">47</text>
<text x="102.4" y="75.6">49</text>
<text x="102.4" y="76.9">51</text>
<text x="115.4" y="73.2">46</text>
<text x="115.4" y="74.4">48</text>
<text x="115.4" y="75.6">50</text>
<text x="115.4" y="76.9">52</text>
<text x="144.5" y="77.3">MIPI_DSI0_EMI_LANE1_M</text>
<text x="227.4" y="76.1">MIPI_DSI0_EMI_LANE2_M</text>
<text x="227.6" y="72.3">MIPI_DSI0_EMI_LANE2_P</text>
<text x="250" y="75.6">1</text>
<text x="264.8" y="75.6">4</text>
<text x="273.2" y="76.2">MIPI_DSI0_LANE2_M</text>
<text x="273.2" y="72.5">MIPI_DSI0_LANE2_P</text>
<text x="69.9" y="78.7">TP_SPI_MISO</text>
<text x="72.1" y="79.9">TP_INT_N o</text>
<text x="102.4" y="78.1">53</text>
<text x="102.4" y="79.4">55</text>
<text x="102.4" y="80.6">57</text>
<text x="102.4" y="81.9">59</text>
<text x="115.4" y="78.1">54</text>
<text x="115.4" y="79.4">56</text>
<text x="115.4" y="80.6">58</text>
<text x="115.4" y="81.9">60</text>
<text x="144.5" y="78.5">MIPI_DSI0_EMI_LANE1_P</text>
<text x="108.1" y="87" transform="rotate(-90 108.1 87)">G6</text>
<text x="109.3" y="87" transform="rotate(-90 109.3 87)">G5</text>
<text x="110.5" y="87" transform="rotate(-90 110.5 87)">G4</text>
<text x="130.4" y="86.9" transform="rotate(-90 130.4 86.9)">1</text>
<text x="120.5" y="91.2" transform="rotate(-90 120.5 91.2)">1</text>
<text x="125.5" y="91.2" transform="rotate(-90 125.5 91.2)">1</text>
<text x="130.4" y="90.5" transform="rotate(-90 130.4 90.5)">2</text>
<text x="120.5" y="97.3" transform="rotate(-90 120.5 97.3)">2</text>
<text x="125.5" y="97.3" transform="rotate(-90 125.5 97.3)">2</text>
<text x="123.6" y="107.4" transform="rotate(-90 123.6 107.4)">1</text>
<text x="132.3" y="107.4" transform="rotate(-90 132.3 107.4)">1</text>
<text x="123.6" y="113.5" transform="rotate(-90 123.6 113.5)">2</text>
<text x="132.3" y="113.5" transform="rotate(-90 132.3 113.5)">2</text>
<text x="109.7" y="118.5">TS_I2C_SDA</text>
<text x="110.1" y="121.6">TS_I2C_SCL</text>
<text x="75.7" y="131.7">4</text>
<text x="85.6" y="131.7">1</text>
<text x="41.7" y="133.5">SEC_AMOLED_VDDI_TP_EN</text>
<text x="65.7" y="134.8" transform="rotate(-90 65.7 134.8)">1</text>
<text x="75.7" y="132.9">3</text>
<text x="85.6" y="134.2">2</text>
<text x="85.6" y="132.9">5</text>
<text x="91.9" y="133.6" transform="rotate(-90 91.9 133.6)">1</text>
<text x="65.7" y="140.9" transform="rotate(-90 65.7 140.9)">2</text>
<text x="91.9" y="139.7" transform="rotate(-90 91.9 139.7)">2</text>
<text x="245" y="196.8">Title</text>
<text x="245" y="200.5">Size</text>
<text x="246.2" y="201.8">A2</text>
<text x="250" y="200.5">Document Number</text>
<text x="250" y="201.8">AMOLED</text>
<text x="250" y="198">K1</text>
<text x="286" y="200.5">Rev</text>
<text x="245" y="204.3">Date:</text>
<text x="251.5" y="204.3">Thursday, December 24, 2020</text>
<text x="269.9" y="204.3">Sheet</text>
</g>
<g font-size="1.1" fill="#000080">
<text x="250.2" y="7.2">FL6403</text>
<text x="104.6" y="23.4">C6452</text>
<text x="114.6" y="23.4">C6455</text>
<text x="120.8" y="23.4">C6456</text>
<text x="128.2" y="23.4">C6457</text>
<text x="135.7" y="23.4">C6458</text>
<text x="250.2" y="19.7">ICMF052P900MFR</text>
<text x="250.2" y="22.2">FL6404</text>
<text x="81.6" y="28.4">R6411</text>
<text x="81.6" y="29.7">10K</text>
<text x="104.6" y="24.7">180pF</text>
<text x="104.6" y="28.4">0201</text>
<text x="104.6" y="27.2">50V</text>
<text x="104.6" y="25.9">±5%</text>
<text x="114.6" y="24.7">100pF</text>
<text x="114.6" y="25.9">0201</text>
<text x="114.6" y="27.2">50V</text>
<text x="114.6" y="28.4">5%</text>
<text x="120.8" y="24.7">100pF</text>
<text x="120.8" y="25.9">0201</text>
<text x="120.8" y="27.2">50V</text>
<text x="120.8" y="28.4">5%</text>
<text x="128.2" y="24.7">47pF</text>
<text x="128.2" y="28.4">01005</text>
<text x="128.2" y="27.2">50V</text>
<text x="128.2" y="25.9">±5%</text>
<text x="135.7" y="24.7">47pF</text>
<text x="135.7" y="28.4">01005</text>
<text x="135.7" y="27.2">50V</text>
<text x="135.7" y="25.9">±5%</text>
<text x="81.6" y="30.9">.05</text>
<text x="81.6" y="32.1">0201</text>
<text x="250.2" y="34.6">ICMF052P900MFR</text>
<text x="60.4" y="41.5">0201</text>
<text x="60.5" y="38.4">R6403</text>
<text x="60.5" y="39.9">NM</text>
<text x="84" y="40.2">R6404</text>
<text x="84" y="41.5">10K</text>
<text x="93.4" y="37.1">R6412</text>
<text x="93.4" y="38.4">0R</text>
<text x="93.4" y="39.6">±5%</text>
<text x="93.4" y="40.9">0201</text>
<text x="132" y="39.6">R6401</text>
<text x="132" y="40.9">0R</text>
<text x="250.2" y="37.1">FL6405</text>
<text x="84" y="42.7">.05</text>
<text x="84" y="44">0201</text>
<text x="113.3" y="42.1">J6400</text>
<text x="132" y="42.1">±5%</text>
<text x="132" y="43.3">0201</text>
<text x="196.3" y="44.1">U6400</text>
<text x="59.8" y="48.3">C6438</text>
<text x="59.8" y="49.6">100pF</text>
<text x="59.8" y="50.8">0201</text>
<text x="59.8" y="52">50V</text>
<text x="59.8" y="53.3">5%</text>
<text x="189.2" y="48.3">C6402</text>
<text x="189.2" y="49.6">1uF</text>
<text x="189.2" y="53.3">0201</text>
<text x="189.2" y="52">6.3V</text>
<text x="189.2" y="50.8">±20%</text>
<text x="196.4" y="51.3">WL2820D33-4/TR</text>
<text x="214.1" y="48.3">C6403</text>
<text x="214.1" y="49.6">1uF</text>
<text x="214.1" y="53.3">0201</text>
<text x="214.1" y="52">6.3V</text>
<text x="214.1" y="50.8">±20%</text>
<text x="250.2" y="49.6">ICMF052P900MFR</text>
<text x="250.2" y="52">FL6406</text>
<text x="34.9" y="55.8">&lt;TOLERENCE&gt;</text>
<text x="38.6" y="54.5">56ohm</text>
<text x="43.6" y="55.2">R6405</text>
<text x="48.6" y="57">&lt;TOLERENCE&gt;</text>
<text x="52.3" y="55.8">56ohm</text>
<text x="57.3" y="56.4">R6406</text>
<text x="39.9" y="63.2">R6409</text>
<text x="42.4" y="64.5">0R</text>
<text x="44.8" y="64.5">±5%</text>
<text x="48.6" y="64.5">0201</text>
<text x="64.8" y="60.8">R6407</text>
<text x="67.2" y="62">51R ±5%</text>
<text x="73.5" y="62">0201</text>
<text x="250.2" y="64.5">ICMF052P900MFR</text>
<text x="251.5" y="68.2">FL6407</text>
<text x="251.5" y="80.7">ICMF052P900MFR</text>
<text x="112.1" y="88.1">WP27MDK-SM60VA1-R15000</text>
<text x="132" y="86.3">C6432</text>
<text x="132" y="87.5">100pF</text>
<text x="132" y="88.8">0201</text>
<text x="122" y="93.1">C6453</text>
<text x="122" y="94.4">NM</text>
<text x="122" y="95.6">0201</text>
<text x="127" y="93.1">C6454</text>
<text x="127" y="94.4">NM</text>
<text x="127" y="95.6">0201</text>
<text x="132" y="90">50V</text>
<text x="132" y="91.3">5%</text>
<text x="125.7" y="111.8">0201</text>
<text x="125.9" y="109.3">R6413</text>
<text x="125.9" y="110.8">NM</text>
<text x="134.5" y="111.8">0201</text>
<text x="134.6" y="109.3">R6414</text>
<text x="134.6" y="110.8">NM</text>
<text x="78.1" y="130">U6404_NM</text>
<text x="68" y="136.7">C6451</text>
<text x="78.2" y="137.2">NCP103AMX180TCG</text>
<text x="94.1" y="135.4">C6450</text>
<text x="94.1" y="136.9">NM</text>
<text x="94.6" y="137.9">0201</text>
<text x="67.2" y="139.2">0201</text>
<text x="68" y="138.2">NM</text>
</g>
<g font-size="1.1" fill="#004080">
<text x="250.8" y="11.7">2</text>
<text x="261.4" y="11.7">3</text>
<text x="250.8" y="15.5">1</text>
<text x="261.4" y="15.5">4</text>
<text x="250.8" y="26.6">2</text>
<text x="261.4" y="26.6">3</text>
<text x="250.8" y="30.4">1</text>
<text x="261.4" y="30.4">4</text>
<text x="250.8" y="41.6">2</text>
<text x="261.4" y="41.6">3</text>
<text x="105.2" y="46.6">1</text>
<text x="105.2" y="47.8">3</text>
<text x="108.9" y="46.7" transform="rotate(-90 108.9 46.7)">GND</text>
<text x="110.1" y="46.7" transform="rotate(-90 110.1 46.7)">GND</text>
<text x="111.3" y="46.7" transform="rotate(-90 111.3 46.7)">GND</text>
<text x="113.3" y="46.6">2</text>
<text x="113.3" y="47.8">4</text>
<text x="196.1" y="47.8">CE</text>
<text x="196.1" y="46.6">VDD VOUT</text>
<text x="199.8" y="47.8">GND</text>
<text x="250.8" y="45.3">1</text>
<text x="261.4" y="45.3">4</text>
<text x="105.2" y="49">5</text>
<text x="105.2" y="50.3">7</text>
<text x="105.2" y="51.5">9</text>
<text x="105.2" y="52.8">11</text>
<text x="112.7" y="51.5">10</text>
<text x="112.7" y="52.8">12</text>
<text x="113.3" y="49">6</text>
<text x="113.3" y="50.3">8</text>
<text x="199.8" y="49">GND</text>
<text x="105.2" y="54">13</text>
<text x="105.2" y="55.3">15</text>
<text x="105.2" y="56.5">17</text>
<text x="105.2" y="57.8">19</text>
<text x="105.2" y="59">21</text>
<text x="112.7" y="54">14</text>
<text x="112.7" y="55.3">16</text>
<text x="112.7" y="56.5">18</text>
<text x="112.7" y="57.8">20</text>
<text x="112.7" y="59">22</text>
<text x="250.8" y="56.5">2</text>
<text x="261.4" y="56.5">3</text>
<text x="105.2" y="60.3">23</text>
<text x="105.2" y="61.5">25</text>
<text x="105.2" y="62.7">27</text>
<text x="105.2" y="64">29</text>
<text x="105.2" y="65.2">31</text>
<text x="112.7" y="60.3">24</text>
<text x="112.7" y="61.5">26</text>
<text x="112.7" y="62.7">28</text>
<text x="112.7" y="64">30</text>
<text x="112.7" y="65.2">32</text>
<text x="250.8" y="60.3">1</text>
<text x="261.4" y="60.3">4</text>
<text x="105.2" y="66.5">33</text>
<text x="105.2" y="67.7">35</text>
<text x="105.2" y="69">37</text>
<text x="105.2" y="70.2">39</text>
<text x="105.2" y="71.5">41</text>
<text x="112.7" y="66.5">34</text>
<text x="112.7" y="67.7">36</text>
<text x="112.7" y="69">38</text>
<text x="112.7" y="70.2">40</text>
<text x="112.7" y="71.5">42</text>
<text x="105.2" y="72.7">43</text>
<text x="105.2" y="73.9">45</text>
<text x="105.2" y="75.2">47</text>
<text x="105.2" y="76.4">49</text>
<text x="105.2" y="77.7">51</text>
<text x="112.7" y="72.7">44</text>
<text x="112.7" y="73.9">46</text>
<text x="112.7" y="75.2">48</text>
<text x="112.7" y="76.4">50</text>
<text x="112.7" y="77.7">52</text>
<text x="252.1" y="76.4">1</text>
<text x="252.1" y="72.7">2</text>
<text x="262.7" y="72.7">3</text>
<text x="262.7" y="76.4">4</text>
<text x="105.2" y="78.9">53</text>
<text x="105.2" y="80.2">55</text>
<text x="105.2" y="81.4">57</text>
<text x="105.2" y="82.7">59</text>
<text x="112.7" y="78.9">54</text>
<text x="112.7" y="80.2">56</text>
<text x="112.7" y="81.4">58</text>
<text x="112.7" y="82.7">60</text>
<text x="108.9" y="84" transform="rotate(-90 108.9 84)">GND</text>
<text x="110.1" y="84" transform="rotate(-90 110.1 84)">GND</text>
<text x="111.3" y="84" transform="rotate(-90 111.3 84)">GND</text>
<text x="77.8" y="133.7">CE</text>
<text x="77.8" y="132.4">VDD VOUT</text>
<text x="81.5" y="134.9">GND</text>
<text x="81.5" y="133.7">GND</text>
</g>
<g font-size="1.1" fill="#400040">
<text x="226.3" y="26.3">MIPI_DSI0_EMI_LANE0_P</text>
<text x="272" y="26.4">MIPI_DSI0_LANE0_P</text>
<text x="226.2" y="30">MIPI_DSI0_EMI_LANE0_M</text>
<text x="272" y="30.1">MIPI_DSI0_LANE0_M</text>
<text x="227.7" y="41.2">MIPI_DSI0_EMI_CLK_P</text>
<text x="272" y="41.3">MIPI_DSI0_CLK_P</text>
<text x="227.6" y="45">MIPI_DSI0_EMI_CLK_M</text>
<text x="272" y="45.1">MIPI_DSI0_CLK_M</text>
<text x="144.5" y="74.8">MIPI_DSI0_EMI_CLK_P</text>
<text x="144.5" y="73.6">MIPI_DSI0_EMI_CLK_M</text>
<text x="144.5" y="82.3">MIPI_DSI0_EMI_LANE0_P</text>
<text x="144.5" y="81">MIPI_DSI0_EMI_LANE0_M</text>
</g>
<g font-size=".9">
<text x="30.1" y="1">5</text>
<text x="87.8" y="1">4</text>
<text x="145.5" y="1">3</text>
<text x="203.2" y="1">2</text>
<text x="260.9" y="1">1</text>
<text x=".4" y="27.5">D</text>
<text x="290.1" y="27.5">D</text>
<text x=".4" y="78.3">C</text>
<text x="290.1" y="78.3">C</text>
<text x=".4" y="129.1">B</text>
<text x="290.1" y="129.1">B</text>
<text x=".4" y="179.9">A</text>
<text x="290.1" y="179.9">A</text>
<text x="30.1" y="205.4">5</text>
<text x="87.8" y="205.4">4</text>
<text x="145.5" y="205.4">3</text>
<text x="203.2" y="205.4">2</text>
<text x="260.9" y="205.4">1</text>
</g>
</svg>
